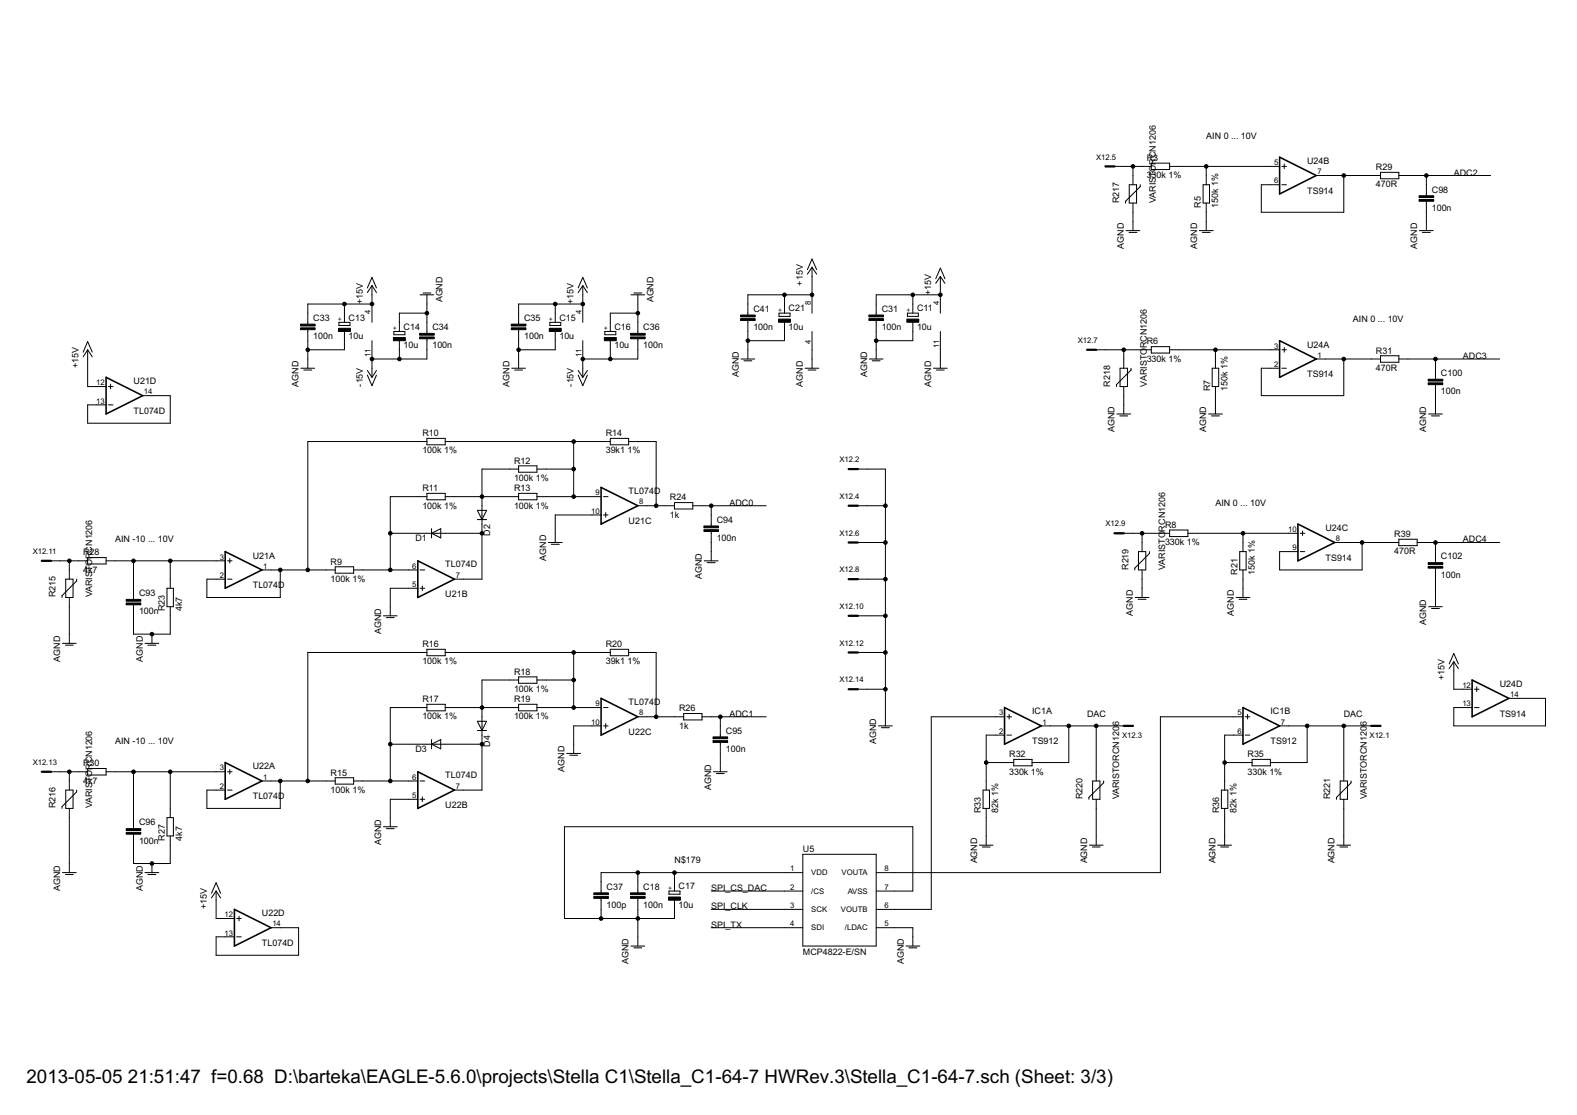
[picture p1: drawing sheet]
<svg xmlns="http://www.w3.org/2000/svg" width="297mm" height="210mm" viewBox="0 0 297 210" stroke-linecap="round" stroke-linejoin="round" font-family="sans-serif">
<g fill="#000" stroke="#000" stroke-width=".19">
<path d="M209.9 31.3h1.8zM211.7 31.3h1.7zM212 37.9v.3zM212.7 34.8h1.4zM212.7 34.8v3.4zM213.4 33v1.8zM213.4 38.2v1.8zM213.4 31.3h1.7zM213.4 31.3v1.7zM214.1 34.8v3.4zM212.7 38.2h1.4zM214.8 34.8v.3z"/>
<path d="M214.8 35.1l-2.8 2.8zM215.1 31.3h1.8zM216.9 31.9h3.4zM216.9 30.7v1.2zM216.9 30.7h3.4zM220.3 30.7v1.2zM220.3 31.3h1.7zM226.6 34.8v3.4zM227.2 33v1.8zM227.2 38.2v1.8zM227.2 40v1.7zM227.2 31.3v1.7z"/>
<path d="M222 31.3h5.2zM227.2 31.3h12.1zM227.8 34.8v3.4zM226.6 34.8h1.2zM226.6 38.2h1.2zM237.6 34.8v5.2zM237.6 40h15.5zM239.3 34.8h1.7zM239.3 31.3h1.7zM237.6 34.8h1.7zM241.4 31.3h.9zM241.4 34.8h.9z"/>
<path d="M241.9 30.9v.8zM247.9 33h1.8zM249.7 33h3.4zM253.1 33h5.2zM253.1 33v7zM258.3 33h1.7zM260 33.7h3.5zM260 32.4v1.3zM260 32.4h3.5zM263.5 32.4v1.3zM263.5 33h1.7zM265.2 33h3.5z"/>
<path d="M268.7 34.8v1.7zM268.7 38.2v1.8zM268.7 36.5v.4zM268.7 37.9v.3zM268.7 40v1.7zM268.7 33v1.8zM268.7 33h12.1zM58 58.9v1.8zM58 57.2v1.7zM64.9 58.9v1.8zM58 57.2h6.9zM64.9 57.2v1.7z"/>
<path d="M70.1 53.8v1.7zM70.1 53.8l-.9 1.3zM70.1 52.2l-.9 2zM70.1 57.2v3.5zM64.9 57.2h5.2zM70.1 55.5v1.7zM70.1 53.8l.8 1.3zM70.1 52.2l.8 2zM75.2 58.9h5.2zM80.4 55.5v1.7zM80.4 57.2v1.7zM79.7 55.2h1.5z"/>
<path d="M79.1 55.5h2.6zM97.7 58.9v1.8zM97.7 57.2v1.7zM104.6 58.9v1.8zM97.7 57.2h6.9zM104.6 57.2v1.7zM109.8 53.8v1.7zM109.8 53.8l-.9 1.3zM109.8 52.2l-.9 2zM109.8 57.2v3.5zM104.6 57.2h5.2zM109.8 55.5v1.7z"/>
<path d="M109.8 53.8l.8 1.3zM109.8 52.2l.8 2zM115 58.9v1.8zM115 58.9h5.1zM120.1 55.5v1.7zM120.1 57.2v1.7zM120.1 58.9v1.8zM119.4 55.2h1.5zM118.9 55.5h2.5zM140.9 57.2v1.7zM140.9 58.9v.4zM140.9 55.5v1.7z"/>
<path d="M146.7 59.6h2.1zM146.7 58.9v.7zM146.7 58.9h2.1zM147.8 57.2v1.7zM140.9 55.5h6.9zM147.8 55.5v1.7zM148.8 58.9v.7zM153 55.5v3.4zM153 50.3v1.7zM153 50.3l-.9 1.3zM153 48.8l-.9 2zM147.8 55.5h5.2z"/>
<path d="M153 52v3.5zM153 50.3l.8 1.3zM153 48.8l.8 2zM165 57.2v1.7zM165 58.9v.4zM165 55.5v1.7zM170.9 59.6h2.1zM170.9 58.9v.7zM170.9 58.9h2.1zM171.9 57.2v1.7zM165 55.5h6.9zM171.9 55.5v1.7z"/>
<path d="M173 58.9v.7zM177.1 52v1.8zM177.1 52l-.8 1.3zM177.1 50.5l-.8 2zM177.1 55.5v3.4zM171.9 55.5h5.2zM177.1 53.8v1.7zM177.1 52l.9 1.3zM177.1 50.5l.9 2zM212.1 43.4h2.6zM212.7 43.8h1.4zM213.4 41.7v1.7z"/>
<path d="M213.4 40v1.7zM225.9 43.4h2.6zM226.5 43.8h1.4zM227.2 41.7v1.7zM267.4 43.4h2.6zM267.9 43.8h1.5zM268.7 41.7v1.7zM16.5 65.8v1.8zM16.5 65.8l-.8 1.4zM16.5 64.3l-.8 2zM16.5 67.6v5.2zM16.5 76.2v3.5z"/>
<path d="M16.5 79.7h15.6zM16.5 65.8l.9 1.4zM16.5 64.3l.9 2zM18.2 76.2h1.8zM18.2 72.8h1.8zM16.5 72.8h1.7zM16.5 76.2h1.7zM20.4 72.8h.9zM20.4 76.2h.9zM20.8 72.3v.9zM26.9 74.5h1.7zM32.1 74.5v5.2z"/>
<path d="M28.6 74.5h3.5zM56.7 69.3h2.6zM57.2 69.7h1.5zM58 62.4v1.7zM58 60.7v.3zM58 62.1v.3zM58 67.6v1.7zM58 64.1v1.7zM58 65.8v1.8zM58 65.8h6.9zM63.8 61.3h2.1zM63.8 60.7v.6z"/>
<path d="M63.8 60.7h2.1zM64.9 62.4v1.7zM64.9 64.1v1.7zM65.9 60.7v.6zM69.2 69.7l.9 1.3zM69.2 70.6l.9 2zM70.1 64.1v3.5zM70.1 69.3v1.7zM70.9 69.7l-.8 1.3zM70.9 70.6l-.8 2zM70.1 67.6h5.1zM70.1 67.6v1.7z"/>
<path d="M74.2 63h2.1zM74.2 62.4v.6zM74.2 62.4h2.1zM75.2 64.1v1.7zM75.2 60.7v1.7zM75.2 58.9v1.8zM75.2 67.6h5.2zM75.2 65.8v1.8zM76.3 62.4v.6zM80.4 60.7v1.7zM80.4 64.1v1.7zM80.4 62.4v.4z"/>
<path d="M80.4 63.8v.3zM80.4 58.9v1.8zM80.4 65.8v1.8zM96.4 69.3h2.6zM96.9 69.7h1.5zM97.7 67.6v1.7zM97.7 62.4v1.7zM97.7 60.7v.3zM97.7 62.1v.3zM97.7 64.1v1.7zM97.7 65.8v1.8zM97.7 65.8h6.9z"/>
<path d="M103.6 61.3h2zM103.6 60.7v.6zM103.6 60.7h2zM104.6 62.4v1.7zM104.6 64.1v1.7zM105.6 60.7v.6zM108.9 69.7l.9 1.3zM108.9 70.6l.9 2zM109.8 64.1v3.5zM109.8 69.3v1.7zM110.6 69.7l-.8 1.3zM110.6 70.6l-.8 2z"/>
<path d="M109.8 67.6h5.2zM109.8 67.6v1.7zM113.9 63h2.1zM113.9 62.4v.6zM113.9 62.4h2.1zM115 64.1v1.7zM115 60.7v1.7zM115 67.6h5.1zM115 65.8v1.8zM116 62.4v.6zM120.1 60.7v1.7zM120.1 64.1v1.7z"/>
<path d="M120.1 62.4v.4zM120.1 63.8v.3zM120.1 65.8v1.8zM139.6 67.6h2.6zM140.1 67.9h1.5zM140.9 60.7v1.7zM140.9 60.3v.4zM140.9 65.8v1.8zM140.9 62.4v1.7zM140.9 64.1v1.7zM147.8 60.7v1.7zM147.8 62.4v1.7z"/>
<path d="M140.9 64.1h6.9zM151.7 69.3h2.5zM152.2 69.7h1.5zM153 62.4v3.4zM153 67.6v1.7zM153 65.8v1.8zM163.7 67.6h2.6zM164.3 67.9h1.5zM165 60.7v1.7zM165 60.3v.4zM165 65.8v1.8zM165 62.4v1.7z"/>
<path d="M165 64.1v1.7zM171.9 60.7v1.7zM171.9 62.4v1.7zM165 64.1h6.9zM175.8 69.3h2.6zM176.4 69.7h1.5zM177.1 67.6v1.7zM177.1 62.4v3.4zM177.1 65.8v1.8zM206.5 65.8h1.7zM210.3 72.4v.4zM210.4 77.9h2.6z"/>
<path d="M210.9 78.3h1.5zM211 69.3h1.4zM211 69.3v3.5zM211.7 67.6v1.7zM211.7 72.8v1.7zM211.7 76.2v1.7zM211.7 74.5v1.7zM208.2 65.8h3.5zM211.7 65.8v1.8zM212.4 69.3v3.5zM211 72.8h1.4zM213 69.3v.4z"/>
<path d="M213 69.7l-2.7 2.7zM215.1 65.8h1.8zM211.7 65.8h3.4zM216.9 66.5h3.4zM216.9 65.3v1.2zM216.9 65.3h3.4zM220.3 65.3v1.2zM220.3 65.8h1.7zM222 65.8h6.9zM227.6 77.9h2.6zM228.2 78.3h1.5zM228.3 69.3v3.5z"/>
<path d="M228.9 67.6v1.7zM228.9 72.8v1.7zM228.9 76.2v1.7zM228.9 74.5v1.7zM228.9 65.8v1.8zM228.9 65.8h10.4zM229.6 69.3v3.5zM228.3 69.3h1.3zM228.3 72.8h1.3zM237.6 69.3v5.2zM237.6 74.5h15.5zM239.3 69.3h1.7z"/>
<path d="M239.3 65.8h1.7zM237.6 69.3h1.7zM241.4 65.8h.9zM241.4 69.3h.9zM241.9 65.4v.9zM247.9 67.6h1.8zM249.7 67.6h3.4zM253.1 67.6h5.2zM253.1 67.6v6.9zM258.3 67.6h1.7zM260 68.2h3.5zM260 67v1.2z"/>
<path d="M260 67h3.5zM263.5 67v1.2zM263.5 67.6h1.7zM265.2 67.6h5.2zM269.1 77.9h2.6zM269.6 78.3h1.5zM270.4 69.3v1.7zM270.4 72.8v1.7zM270.4 71v.4zM270.4 72.4v.4zM270.4 76.2v1.7zM270.4 74.5v1.7z"/>
<path d="M270.4 67.6h12.1zM270.4 67.6v1.7zM58 83.1v24.2zM73.5 93.5v6.9zM78.7 83.1h1.7zM78.7 93.5h1.7zM58 83.1h20.7zM73.5 93.5h5.2zM80.4 83.7h3.5zM80.4 82.5v1.2zM80.4 94.1h3.5zM80.4 92.9v1.2z"/>
<path d="M81.3 100.4l1.7-.9zM80.4 82.5h3.5zM83.9 82.5v1.2zM80.4 92.9h3.5zM83.9 92.9v1.2zM83.9 83.1h1.7zM83.9 93.5h1.7zM89.9 96.1l.9 1.7zM90.8 95.2v1.7zM90.8 96.9v1.8zM91.7 96.1l-.9 1.7zM89.9 97.8h.9z"/>
<path d="M85.6 93.5h5.2zM90.8 93.5v1.7zM90.8 88.3v5.2zM90.8 97.8h.9zM89.9 96.1h1.8zM96 88.3h1.7zM96 93.5h1.7zM90.8 93.5h5.2zM90.8 88.3h5.2zM97.7 88.9h3.4zM97.7 87.7v1.2zM97.7 94.1h3.4z"/>
<path d="M97.7 92.9v1.2zM97.7 87.7h3.4zM101.1 87.7v1.2zM97.7 92.9h3.4zM101.1 92.9v1.2zM101.1 88.3h1.8zM101.1 93.5h1.8zM102.9 93.5h5.2zM102.9 88.3h5.2zM104.6 96.9v3.5zM104.6 96.9h6.9zM108.1 88.3v5.2z"/>
<path d="M108.1 83.1v5.2zM85.6 83.1h22.5zM108.1 93.5h3.4zM111.5 93.5h1.7zM111.5 96.9h1.7zM113.2 83.1h1.8zM108.1 83.1h5.1zM113.7 96.9h.8zM113.7 93.5h.8zM114.1 96.5v.9zM115 83.7h3.4zM115 82.5v1.2z"/>
<path d="M115 82.5h3.4zM118.4 82.5v1.2zM118.4 83.1h1.7zM120.1 83.1h3.5zM120.1 95.2h1.8zM121.9 95.2h1.7zM123.6 95.2h1.7zM123.6 83.1v12.1zM125.3 95.2h1.7zM127 95.8h3.5zM127 94.6v1.2zM127 94.6h3.5z"/>
<path d="M130.5 94.6v1.2zM130.5 95.2h1.7zM132.2 95.2h1.8zM134 96.9v1.8zM134 98.7v.3zM134 95.2v1.7zM134 95.2h10.3zM161.6 88.3h1.7zM161.6 95.2h1.7zM163.3 88.3h3.5zM163.3 95.2h3.5zM166.8 88.3v6.9z"/>
<path d="M166.8 95.2v6.9zM220.3 99.8h3.5zM245.3 100v.8zM9.6 105.6h1.7zM11.3 105.6h1.8zM11.7 112.1v.4zM12.4 109h1.4zM12.4 109v3.5zM13.1 107.3v1.7zM13.1 112.5v1.7zM13.1 119.4v1.7zM13.1 114.2v5.2z"/>
<path d="M13.1 105.6h1.7zM13.1 105.6v1.7zM13.8 109v3.5zM12.4 112.5h1.4zM14.4 109v.4zM14.4 109.4l-2.7 2.7zM14.8 105.6h1.7zM16.5 106.2h3.5zM16.5 105v1.2zM16.5 105h3.5zM20 105v1.2zM20 105.6h1.7z"/>
<path d="M21.7 105.6h3.4zM25.1 110.7v1.8zM25.1 114.2v1.7zM25.1 112.5v.3zM25.1 113.9v.3zM25.1 115.9v3.5zM25.1 105.6h7zM25.1 105.6v5.1zM28.6 119.4v1.7zM28.6 119.4h3.5zM25.1 119.4h3.5zM31.5 110.7v3.5z"/>
<path d="M32.1 109v1.7zM32.1 114.2v1.7zM32.1 115.9v3.5zM32.1 105.6h8.6zM32.1 105.6v3.4zM32.7 110.7v3.5zM31.5 110.7h1.2zM31.5 114.2h1.2zM39 109v3.5zM39 112.5h13.8zM40.7 109h1.7zM40.7 105.6h1.7z"/>
<path d="M39 109h1.7zM42.9 105.6h.8zM42.9 109h.8zM43.3 105.1v.9zM49.3 107.3h1.8zM52.8 107.3v5.2zM51.1 107.3h1.7zM52.8 107.3h5.2zM58 107.3h3.4zM61.4 107.3h1.7zM63.1 107.9h3.5zM63.1 106.7v1.2z"/>
<path d="M63.1 106.7h3.5zM66.6 106.7v1.2zM66.6 107.3h1.7zM72.2 115.9h2.6zM72.8 116.3h1.5zM73.5 114.2v1.7zM73.5 110.7v3.5zM73.5 110.7h3.5zM73.5 100.4v6.9zM68.3 107.3h5.2zM73.5 107.3h3.5zM77 107.3h1.7z"/>
<path d="M77 110.7h1.7zM79.1 110.7h.9zM79.1 107.3h.9zM79.5 110.3v.9zM80.4 100.4h1.7zM73.5 100.4h6.9zM81.3 100.4l1.7 .9zM81.3 100.4v.9zM81.3 99.5v.9zM83 99.5v1.8zM82.1 100.4h1.8zM83.9 100.4h6.9z"/>
<path d="M85.6 109h1.7zM87.3 109h3.5zM90.8 98.7v1.7zM90.8 100.4v8.6zM103.3 102.1h2.6zM103.8 102.5h1.5zM104.6 100.4v1.7zM132.7 105.6h2.6zM133.2 105.9h1.5zM134 100.4v1.7zM134 100.1v.3zM134 103.8v1.8z"/>
<path d="M134 102.1v1.7zM161.6 102.1h1.7zM161.6 109h1.7zM161.6 115.9h1.7zM163.3 102.1h3.5zM163.3 109h3.5zM163.3 115.9h3.5zM166.8 102.1v6.9zM166.8 109v6.9zM166.8 115.9v6.9zM211.7 100.4h1.7zM213.4 100.4h1.7z"/>
<path d="M213.7 107v.3zM213.8 112.5h2.6zM214.4 112.8h1.5zM214.4 103.8h1.4zM214.4 103.8v3.5zM215.1 102.1v1.7zM215.1 107.3v1.7zM215.1 110.7v1.8zM215.1 109v1.7zM215.1 100.4h3.5zM215.1 100.4v1.7zM215.8 103.8v3.5z"/>
<path d="M214.4 107.3h1.4zM216.5 103.8v.4zM216.5 104.2l-2.8 2.8zM218.6 100.4h1.7zM220.3 101h3.5zM220.3 99.8v1.2zM223.8 99.8v1.2zM223.8 100.4h1.7zM225.5 100.4h8.6zM232.8 112.5h2.6zM233.4 112.8h1.5zM233.5 103.8v3.5z"/>
<path d="M234.1 102.1v1.7zM234.1 107.3v1.7zM234.1 110.7v1.8zM234.1 109v1.7zM234.1 100.4v1.7zM234.1 100.4h8.7zM234.7 103.8v3.5zM233.5 103.8h1.2zM233.5 107.3h1.2zM241 103.8v3.5zM241 107.3h15.6zM242.8 103.8h1.7z"/>
<path d="M242.8 100.4h1.7zM241 103.8h1.8zM244.9 100.4h.9zM244.9 103.8h.9zM251.4 102.1h1.7zM253.1 102.1h3.5zM256.6 102.1h5.1zM256.6 102.1v5.2zM261.7 102.1h1.8zM263.5 102.7h3.4zM263.5 101.5v1.2zM263.5 101.5h3.4z"/>
<path d="M266.9 101.5v1.2zM266.9 102.1h1.8zM268.7 102.1h1.7zM269.1 114.2h2.6zM269.6 114.6h1.5zM270.4 103.8v1.8zM270.4 107.3v1.7zM270.4 105.6v.3zM270.4 107v.3zM270.4 112.5v1.7zM270.4 109v3.5zM270.4 102.1h12.1z"/>
<path d="M270.4 102.1v1.7zM11.8 121.1h2.6zM12.3 121.5h1.5zM27.3 121.1h2.6zM27.9 121.5h1.5zM58 122.8v24.2zM73.5 133.2v6.9zM78.7 122.8h1.7zM78.7 133.2h1.7zM58 122.8h20.7zM73.5 133.2h5.2zM80.4 123.4h3.5z"/>
<path d="M80.4 122.2v1.2zM80.4 133.8h3.5zM80.4 132.6v1.2zM81.3 140.1l1.7-.9zM80.4 122.2h3.5zM83.9 122.2v1.2zM80.4 132.6h3.5zM83.9 132.6v1.2zM83.9 122.8h1.7zM83.9 133.2h1.7zM89.9 135.8l.9 1.7zM90.8 134.9v1.8z"/>
<path d="M90.8 136.7v1.7zM91.7 135.8l-.9 1.7zM89.9 137.5h.9zM90.8 128v5.2zM90.8 133.2v1.7zM85.6 133.2h5.2zM90.8 138.4v1.7zM90.8 137.5h.9zM89.9 135.8h1.8zM96 128h1.7zM96 133.2h1.7zM90.8 128h5.2z"/>
<path d="M90.8 133.2h5.2zM97.7 128.6h3.4zM97.7 127.4v1.2zM97.7 133.8h3.4zM97.7 132.6v1.2zM97.7 127.4h3.4zM101.1 127.4v1.2zM97.7 132.6h3.4zM101.1 132.6v1.2zM101.1 128h1.8zM101.1 133.2h1.8zM102.9 128h5.2z"/>
<path d="M102.9 133.2h5.2zM108.1 136.7v3.4zM108.1 136.7h3.4zM108.1 122.8v5.2zM108.1 128v5.2zM85.6 122.8h22.5zM108.1 133.2h3.4zM111.5 133.2h1.7zM111.5 136.7h1.7zM113.2 122.8h1.8zM108.1 122.8h5.1zM113.7 136.7h.8z"/>
<path d="M113.7 133.2h.8zM114.1 136.2v.9zM115 123.4h3.4zM115 122.2v1.2zM115 122.2h3.4zM118.4 122.2v1.2zM118.4 122.8h1.7zM120.1 122.8h3.5zM120.1 134.9h1.8zM121.9 134.9h1.7zM123.6 134.9h3.4zM123.6 122.8v12.1z"/>
<path d="M127 134.9h1.8zM128.8 135.5h3.4zM128.8 134.3v1.2zM128.8 134.3h3.4zM132.2 134.3v1.2zM132.2 134.9h1.8zM134 134.9h1.7zM135.7 136.7v1.7zM135.7 138.4v.3zM135.7 134.9v1.8zM135.7 134.9h8.6zM161.6 122.8h1.7z"/>
<path d="M161.6 129.8h1.7zM163.3 122.8h3.5zM163.3 129.8h3.5zM165.5 136.7h2.6zM166 137h1.5zM166.8 134.9v1.8zM166.8 122.8v7zM166.8 129.8v5.1zM175.4 134.9v36.3zM185.8 138.4v5.2zM187.5 138.4h1.7zM187.5 134.9h1.7z"/>
<path d="M185.8 138.4h1.7zM175.4 134.9h12.1zM189.7 134.9h.8zM189.7 138.4h.8zM190.1 134.5v.9zM196.1 136.7h1.7zM197.8 136.7h3.5zM201.3 136.7h5.2zM206.5 136.7h3.4zM209.9 136.7h1.8zM230.7 138.4v5.2zM232.4 138.4h1.7z"/>
<path d="M232.4 134.9h1.7zM230.7 138.4h1.7zM218.6 134.9h13.8zM234.5 134.9h.9zM234.5 138.4h.9zM235 134.5v.9zM241 136.7h1.8zM242.8 136.7h3.4zM246.2 136.7h6.9zM253.1 136.7h3.5zM256.6 136.7h1.7zM273.8 124.6v1.7z"/>
<path d="M273.8 124.6l-.8 1.3zM273.8 123l-.8 2zM273.8 126.3v3.5zM273.8 129.8h1.8zM273.8 133.2v3.5zM273.8 136.7h17.3zM273.8 124.6l.9 1.3zM273.8 123l.9 2zM275.6 133.2h1.7zM275.6 129.8h1.7zM273.8 133.2h1.8zM277.7 129.8h.9z"/>
<path d="M277.7 133.2h.9zM278.2 129.3v.9zM284.2 131.5h1.7zM291.1 131.5v5.2zM285.9 131.5h5.2zM9.6 145.3h1.7zM11.3 145.3h1.8zM11.7 151.8v.4zM12.4 148.7h1.4zM12.4 148.7v3.5zM13.1 147v1.7zM13.1 152.2v1.7z"/>
<path d="M13.1 153.9v8.7zM13.1 145.3h1.7zM13.1 145.3v1.7zM13.8 148.7v3.5zM12.4 152.2h1.4zM14.4 148.7v.4zM14.4 149.1l-2.7 2.7zM14.8 145.3h1.7zM16.5 145.9h3.5zM16.5 144.7v1.2zM16.5 144.7h3.5zM20 144.7v1.2z"/>
<path d="M20 145.3h1.7zM21.7 145.3h3.4zM25.1 153.9v1.7zM25.1 157.4v1.7zM25.1 155.6v.4zM25.1 157v.4zM25.1 145.3h7zM25.1 145.3v8.6zM31.5 153.9v3.5zM32.1 152.2v1.7zM32.1 157.4v1.7zM32.1 145.3h8.6z"/>
<path d="M32.1 145.3v6.9zM32.7 153.9v3.5zM31.5 153.9h1.2zM31.5 157.4h1.2zM39 148.7v3.5zM39 152.2h13.8zM40.7 148.7h1.7zM40.7 145.3h1.7zM39 148.7h1.7zM42.9 145.3h.8zM42.9 148.7h.8zM43.3 144.9v.8z"/>
<path d="M49.3 147h1.8zM52.8 147v5.2zM51.1 147h1.7zM52.8 147h5.2zM58 147h3.4zM61.4 147h1.7zM63.1 147.6h3.5zM63.1 146.4v1.2zM63.1 146.4h3.5zM66.6 146.4v1.2zM66.6 147h1.7zM68.3 147h5.2z"/>
<path d="M72.2 155.6h2.6zM72.8 156h1.5zM73.5 153.9v1.7zM73.5 150.5v3.4zM73.5 150.5h3.5zM73.5 140.1v6.9zM73.5 147h3.5zM77 147h1.7zM77 150.5h1.7zM79.1 150.5h.9zM79.1 147h.9zM79.5 150v.9z"/>
<path d="M80.4 140.1h1.7zM73.5 140.1h6.9zM81.3 140.1l1.7 .9zM81.3 140.1v.9zM81.3 139.2v.9zM83 139.2v1.8zM82.1 140.1h1.8zM83.9 140.1h6.9zM85.6 148.7h1.7zM87.3 148.7h3.5zM90.8 140.1v8.6zM106.3 155.6h65.6z"/>
<path d="M106.7 141.8h2.6zM107.3 142.2h1.5zM108.1 140.1v1.7zM134.4 145.3h2.6zM134.9 145.6h1.5zM135.7 140.1v1.7zM135.7 139.8v.3zM135.7 143.6v1.7zM135.7 141.8v1.8zM171.9 155.6v12.1zM184.5 159.1h2.5zM185 159.4h1.5z"/>
<path d="M185.2 148.7v3.5zM185.8 147v1.7zM185.8 152.2v1.7zM185.8 157.4v1.7zM185.8 153.9v3.5zM185.8 143.6v3.4zM185.8 143.6h3.4zM186.4 148.7v3.5zM185.2 148.7h1.2zM185.2 152.2h1.2zM189.2 143.6h1.7zM190.9 144.2h3.5z"/>
<path d="M190.9 143v1.2zM190.9 143h3.5zM194.4 143v1.2zM194.4 143.6h1.7zM196.1 143.6h5.2zM201.3 136.7v6.9zM205.1 150.1v.4zM205.2 159.1h2.6zM205.7 159.4h1.5zM205.8 147h1.4zM205.8 147v3.5zM206.5 145.3v1.7z"/>
<path d="M206.5 150.5v1.7zM206.5 157.4v1.7zM206.5 152.2v5.2zM206.5 136.7v8.6zM207.2 147v3.5zM205.8 150.5h1.4zM207.9 147v.4zM205.1 150.1l2.8-2.7zM229.4 159.1h2.6zM229.9 159.4h1.5zM230.1 148.7v3.5zM230.7 147v1.7z"/>
<path d="M230.7 152.2v1.7zM230.7 157.4v1.7zM230.7 153.9v3.5zM230.7 143.6v3.4zM230.7 143.6h3.4zM231.3 148.7v3.5zM230.1 148.7h1.2zM230.1 152.2h1.2zM234.1 143.6h1.7zM235.8 144.2h3.5zM235.8 143v1.2zM235.8 143h3.5z"/>
<path d="M239.3 143v1.2zM239.3 143.6h1.7zM241 143.6h5.2zM246.2 136.7v6.9zM251.7 150.1v.4zM251.8 159.1h2.6zM252.4 159.4h1.5zM252.4 147h1.4zM252.4 147v3.5zM253.1 145.3v1.7zM253.1 150.5v1.7zM253.1 157.4v1.7z"/>
<path d="M253.1 152.2v5.2zM253.1 136.7v8.6zM253.8 147v3.5zM252.4 150.5h1.4zM254.5 147v.4zM254.5 147.4l-2.8 2.7zM11.8 164.3h2.6zM12.3 164.6h1.5zM13.1 162.6v1.7zM25.1 159.1v3.5zM27.3 164.3h2.6zM27.9 164.6h1.5z"/>
<path d="M28.6 162.6v1.7zM28.6 162.6h3.5zM25.1 162.6h3.5zM32.1 159.1v3.5zM40.7 167.7v1.8zM40.7 167.7l-.9 1.3zM40.7 166.2l-.9 2zM40.7 169.5v3.4zM40.7 176.4v3.4zM40.7 179.8h15.5zM40.7 167.7l.9 1.3zM40.7 166.2l.9 2z"/>
<path d="M42.4 176.4h1.8zM42.4 172.9h1.8zM40.7 172.9h1.7zM40.7 176.4h1.7zM44.6 172.9h.8zM44.6 176.4h.8zM45 172.5v.9zM51.1 174.6h1.7zM56.2 174.6v5.2zM52.8 174.6h3.4zM106.3 155.6v17.3zM113.2 166v1.7z"/>
<path d="M113.2 169.5v1.7zM113.2 167.7v.4zM113.2 169.1v.4zM106.3 172.9h6.9zM113.2 171.2v1.7zM113.2 164.3v1.7zM118.9 178.1h2.5zM119.4 178.4h1.5zM120.1 166v1.7zM120.1 169.5v1.7zM120.1 167.7v.4zM120.1 169.1v.4z"/>
<path d="M120.1 176.4v1.7zM120.1 171.2v1.7zM113.2 172.9h6.9zM120.1 172.9v3.5zM120.1 164.3v1.7zM113.2 164.3h6.9zM126 168.3h2.1zM126 167.7v.6zM126 167.7h2.1zM127 169.5v1.7zM127 166v1.7zM127 171.2v1.7z"/>
<path d="M120.1 172.9h6.9zM120.1 164.3h6.9zM127 164.3v1.7zM127 164.3h20.8zM128.1 167.7v.6zM147.8 167.7h3.4zM147.8 164.3h3.4zM147.8 171.2h3.4zM147.8 174.6h3.4zM134 167.7h13.8zM134 174.6h13.8zM134 171.2h13.8z"/>
<path d="M151.2 160.8v17.3zM151.2 178.1h13.8zM165 160.8v17.3zM151.2 160.8h13.8zM165 164.3h3.5zM165 167.7h3.5zM165 171.2h3.5zM165 174.6h3.5zM168.5 174.6h3.4zM168.5 164.3h50.1zM170.6 178.1h2.6zM171.2 178.4h1.5z"/>
<path d="M171.9 176.4v1.7zM171.9 174.6v1.8zM168.5 167.7h3.4zM168.5 171.2h6.9zM218.6 134.9v29.4z"/>
<circle cx="213.4" cy="31.3" r=".34"/>
<circle cx="227.2" cy="31.3" r=".34"/>
<circle cx="253.1" cy="33" r=".34"/>
<circle cx="268.7" cy="33" r=".34"/>
<circle cx="64.9" cy="57.2" r=".34"/>
<circle cx="70.1" cy="57.2" r=".34"/>
<circle cx="80.4" cy="58.9" r=".34"/>
<circle cx="104.6" cy="57.2" r=".34"/>
<circle cx="109.8" cy="57.2" r=".34"/>
<circle cx="120.1" cy="58.9" r=".34"/>
<circle cx="147.8" cy="55.5" r=".34"/>
<circle cx="153" cy="55.5" r=".34"/>
<circle cx="171.9" cy="55.5" r=".34"/>
<circle cx="177.1" cy="55.5" r=".34"/>
<circle cx="58" cy="65.8" r=".34"/>
<circle cx="70.1" cy="67.6" r=".34"/>
<circle cx="75.2" cy="67.6" r=".34"/>
<circle cx="97.7" cy="65.8" r=".34"/>
<circle cx="109.8" cy="67.6" r=".34"/>
<circle cx="115" cy="67.6" r=".34"/>
<circle cx="140.9" cy="64.1" r=".34"/>
<circle cx="165" cy="64.1" r=".34"/>
<circle cx="211.7" cy="65.8" r=".34"/>
<circle cx="228.9" cy="65.8" r=".34"/>
<circle cx="253.1" cy="67.6" r=".34"/>
<circle cx="270.4" cy="67.6" r=".34"/>
<circle cx="90.8" cy="93.5" r=".34"/>
<circle cx="108.1" cy="83.1" r=".34"/>
<circle cx="108.1" cy="93.5" r=".34"/>
<circle cx="108.1" cy="88.3" r=".34"/>
<circle cx="123.6" cy="95.2" r=".34"/>
<circle cx="134" cy="95.2" r=".34"/>
<circle cx="166.8" cy="95.2" r=".34"/>
<circle cx="13.1" cy="105.6" r=".34"/>
<circle cx="25.1" cy="105.6" r=".34"/>
<circle cx="28.6" cy="119.4" r=".34"/>
<circle cx="32.1" cy="105.6" r=".34"/>
<circle cx="52.8" cy="107.3" r=".34"/>
<circle cx="58" cy="107.3" r=".34"/>
<circle cx="73.5" cy="107.3" r=".34"/>
<circle cx="73.5" cy="100.4" r=".34"/>
<circle cx="90.8" cy="100.4" r=".34"/>
<circle cx="166.8" cy="109" r=".34"/>
<circle cx="166.8" cy="115.9" r=".34"/>
<circle cx="166.8" cy="102.1" r=".34"/>
<circle cx="215.1" cy="100.4" r=".34"/>
<circle cx="234.1" cy="100.4" r=".34"/>
<circle cx="256.6" cy="102.1" r=".34"/>
<circle cx="270.4" cy="102.1" r=".34"/>
<circle cx="90.8" cy="133.2" r=".34"/>
<circle cx="108.1" cy="128" r=".34"/>
<circle cx="108.1" cy="122.8" r=".34"/>
<circle cx="108.1" cy="133.2" r=".34"/>
<circle cx="123.6" cy="134.9" r=".34"/>
<circle cx="135.7" cy="134.9" r=".34"/>
<circle cx="166.8" cy="122.8" r=".34"/>
<circle cx="166.8" cy="129.8" r=".34"/>
<circle cx="201.3" cy="136.7" r=".34"/>
<circle cx="206.5" cy="136.7" r=".34"/>
<circle cx="246.2" cy="136.7" r=".34"/>
<circle cx="253.1" cy="136.7" r=".34"/>
<circle cx="13.1" cy="145.3" r=".34"/>
<circle cx="25.1" cy="145.3" r=".34"/>
<circle cx="32.1" cy="145.3" r=".34"/>
<circle cx="52.8" cy="147" r=".34"/>
<circle cx="58" cy="147" r=".34"/>
<circle cx="73.5" cy="147" r=".34"/>
<circle cx="73.5" cy="140.1" r=".34"/>
<circle cx="90.8" cy="140.1" r=".34"/>
<circle cx="185.8" cy="143.6" r=".34"/>
<circle cx="230.7" cy="143.6" r=".34"/>
<circle cx="28.6" cy="162.6" r=".34"/>
<circle cx="113.2" cy="172.9" r=".34"/>
<circle cx="120.1" cy="164.3" r=".34"/>
<circle cx="120.1" cy="172.9" r=".34"/>
<circle cx="127" cy="164.3" r=".34"/>
</g>
<g fill="#000" stroke="#000" stroke-width=".19">
<path d="M267.3 37.5h2.7v.4h-2.7zM267.3 36.9h2.7v.3h-2.7zM139.5 60h2.7v.3h-2.7zM139.5 59.3h2.7v.3h-2.7zM163.7 60h2.7v.3h-2.7zM163.7 59.3h2.7v.3h-2.7zM56.6 61.7h2.8v.4h-2.8zM56.6 61h2.8v.4h-2.8zM63.8 61.8h2.2v.6h-2.2zM74.1 63.5h2.2v.6h-2.2zM79 63.4h2.8v.4h-2.8zM79 62.8h2.8v.3h-2.8z"/>
<path d="M96.3 61.7h2.8v.4h-2.8zM96.3 61h2.8v.4h-2.8zM103.5 61.8h2.2v.6h-2.2zM113.8 63.5h2.3v.6h-2.3zM118.8 63.4h2.7v.4h-2.7zM118.8 62.8h2.7v.3h-2.7zM146.6 60.1h2.3v.6h-2.3zM170.8 60.1h2.3v.6h-2.3zM269 72.1h2.8v.3h-2.8zM269 71.4h2.8v.3h-2.8zM132.6 99.7h2.7v.4h-2.7zM132.6 99h2.7v.4h-2.7z"/>
<path d="M23.8 113.5h2.7v.4h-2.7zM23.8 112.8h2.7v.4h-2.7zM269 106.6h2.8v.4h-2.8zM269 105.9h2.8v.4h-2.8zM134.3 139.4h2.8v.4h-2.8zM134.3 138.7h2.8v.4h-2.8zM23.8 156.7h2.7v.3h-2.7zM23.8 156h2.7v.3h-2.7zM111.8 168.8h2.8v.3h-2.8zM111.8 168.1h2.8v.3h-2.8zM118.8 168.8h2.7v.3h-2.7zM118.8 168.1h2.7v.3h-2.7z"/>
<path d="M125.9 168.9h2.3v.6h-2.3z"/>
</g>
<g fill="#000" stroke="#000" stroke-width=".3">
<path d="M241 29.6v6.9zM241 36.5l6.9-3.5zM241 29.6l6.9 3.4zM20 71v6.9zM20 77.9l6.9-3.4zM20 71l6.9 3.5zM241 64.1v6.9zM241 71l6.9-3.4zM241 64.1l6.9 3.5zM113.2 91.8v6.9zM113.2 91.8l6.9 3.4zM113.2 98.7l6.9-3.5z"/>
<path d="M244.5 98.7v6.9zM42.4 103.8v6.9zM42.4 110.7l6.9-3.4zM42.4 103.8l6.9 3.5zM78.7 105.6v6.9zM78.7 105.6l6.9 3.4zM78.7 112.5l6.9-3.5zM244.5 105.6l6.9-3.5zM244.5 98.7l6.9 3.4zM113.2 131.5v6.9zM113.2 131.5l6.9 3.4zM113.2 138.4l6.9-3.5z"/>
<path d="M189.2 133.2v6.9zM189.2 133.2l6.9 3.5zM234.1 133.2v6.9zM234.1 133.2l6.9 3.5zM277.3 128v6.9zM277.3 134.9l6.9-3.4zM277.3 128l6.9 3.5zM42.4 143.6v6.9zM42.4 150.5l6.9-3.5zM42.4 143.6l6.9 3.4zM78.7 145.3v6.9zM78.7 145.3l6.9 3.4z"/>
<path d="M78.7 152.2l6.9-3.5zM189.2 140.1l6.9-3.4zM234.1 140.1l6.9-3.4zM44.2 171.2v6.9zM44.2 178.1l6.9-3.5zM44.2 171.2l6.9 3.4z"/>
</g>
<g fill="#000" stroke="#000" stroke-width=".42">
<path d="M208.2 31.3h1.7zM204.8 65.8h1.7zM159.9 88.3h1.7zM159.9 95.2h1.7zM7.9 105.6h1.7zM159.9 102.1h1.7zM159.9 109h1.7zM159.9 115.9h1.7zM209.9 100.4h1.8zM159.9 122.8h1.7zM159.9 129.8h1.7zM211.7 136.7h1.7z"/>
<path d="M258.3 136.7h1.7zM7.9 145.3h1.7z"/>
</g>
<g font-size="4">
<text x="5" y="203.9">2013-05-05</text>
<text x="24.1" y="203.9">21:51:47 f=0.68 D:\barteka\EAGLE-5.6.0\projects\Stella C1\Stella_C1-64-7 HWRev.3\Stella_C1-64-7.sch (Sheet: 3/3)</text>
</g>
<g font-size="1.9">
<text x="227.2" y="26.1">AIN 0 ... 10V</text>
<text x="216" y="33.6">330k 1%</text>
<text x="216" y="30.3">R3</text>
<text x="246.2" y="30.9">U24B</text>
<text x="259.2" y="35.3">470R</text>
<text x="259.2" y="32">R29</text>
<text x="273.8" y="33.1">ADC2</text>
<text x="210.8" y="38.2" transform="rotate(-90 210.8 38.2)">R217</text>
<text x="217.7" y="38.2" transform="rotate(-90 217.7 38.2)">VARISTORCN1206</text>
<text x="226.2" y="39.1" transform="rotate(-90 226.2 39.1)">R5</text>
<text x="229.5" y="39.1" transform="rotate(-90 229.5 39.1)">150k 1%</text>
<text x="246.2" y="36.5">TS914</text>
<text x="269.7" y="39.7">100n</text>
<text x="269.7" y="36.2">C98</text>
<text x="211.7" y="46.9" transform="rotate(-90 211.7 46.9)">AGND</text>
<text x="225.5" y="46.9" transform="rotate(-90 225.5 46.9)">AGND</text>
<text x="266.9" y="46.9" transform="rotate(-90 266.9 46.9)">AGND</text>
<text x="151.2" y="53.8" transform="rotate(-90 151.2 53.8)">+15V</text>
<text x="68.3" y="57.2" transform="rotate(-90 68.3 57.2)">+15V</text>
<text x="83.4" y="56.9" transform="rotate(-90 83.4 56.9)">AGND</text>
<text x="108" y="57.2" transform="rotate(-90 108 57.2)">+15V</text>
<text x="123.1" y="56.9" transform="rotate(-90 123.1 56.9)">AGND</text>
<text x="141.9" y="58.7">C41</text>
<text x="148.5" y="58.6">C21</text>
<text x="166.1" y="58.7">C31</text>
<text x="172.7" y="58.6">C11</text>
<text x="175.4" y="55.5" transform="rotate(-90 175.4 55.5)">+15V</text>
<text x="59" y="63.9">100n</text>
<text x="59" y="60.4">C33</text>
<text x="65.7" y="63.8">10u</text>
<text x="65.7" y="60.4">C13</text>
<text x="76" y="65.5">10u</text>
<text x="76" y="62.1">C14</text>
<text x="81.5" y="65.6">100n</text>
<text x="81.5" y="62.1">C34</text>
<text x="98.7" y="63.9">100n</text>
<text x="98.7" y="60.4">C35</text>
<text x="105.4" y="63.8">10u</text>
<text x="105.4" y="60.4">C15</text>
<text x="115.7" y="65.5">10u</text>
<text x="115.7" y="62.1">C16</text>
<text x="121.2" y="65.6">100n</text>
<text x="121.2" y="62.1">C36</text>
<text x="141.9" y="62.1">100n</text>
<text x="148.5" y="62.1">10u</text>
<text x="166.1" y="62.1">100n</text>
<text x="172.7" y="62.1">10u</text>
<text x="216" y="64.8">R6</text>
<text x="246.2" y="65.4">U24A</text>
<text x="254.8" y="60.7">AIN 0 ... 10V</text>
<text x="14.8" y="69.3" transform="rotate(-90 14.8 69.3)">+15V</text>
<text x="139.1" y="71" transform="rotate(-90 139.1 71)">AGND</text>
<text x="163.3" y="71" transform="rotate(-90 163.3 71)">AGND</text>
<text x="216" y="68.1">330k 1%</text>
<text x="246.2" y="71">TS914</text>
<text x="259.2" y="69.8">470R</text>
<text x="259.2" y="66.6">R31</text>
<text x="271.4" y="70.8">C100</text>
<text x="275.6" y="67.6">ADC3</text>
<text x="25.2" y="77.9">TL074D</text>
<text x="25.2" y="72.3">U21D</text>
<text x="56.2" y="72.8" transform="rotate(-90 56.2 72.8)">AGND</text>
<text x="68.3" y="72.8" transform="rotate(-90 68.3 72.8)">-15V</text>
<text x="96" y="72.8" transform="rotate(-90 96 72.8)">AGND</text>
<text x="108" y="72.8" transform="rotate(-90 108 72.8)">-15V</text>
<text x="151.2" y="72.8" transform="rotate(-90 151.2 72.8)">AGND</text>
<text x="175.4" y="72.8" transform="rotate(-90 175.4 72.8)">AGND</text>
<text x="209.1" y="72.8" transform="rotate(-90 209.1 72.8)">R218</text>
<text x="216" y="72.8" transform="rotate(-90 216 72.8)">VARISTORCN1206</text>
<text x="227.9" y="73.6" transform="rotate(-90 227.9 73.6)">R7</text>
<text x="231.2" y="73.6" transform="rotate(-90 231.2 73.6)">150k 1%</text>
<text x="271.4" y="74.2">100n</text>
<text x="79.6" y="82.1">R10</text>
<text x="114.1" y="82.1">R14</text>
<text x="209.9" y="81.4" transform="rotate(-90 209.9 81.4)">AGND</text>
<text x="227.2" y="81.4" transform="rotate(-90 227.2 81.4)">AGND</text>
<text x="268.7" y="81.4" transform="rotate(-90 268.7 81.4)">AGND</text>
<text x="79.6" y="85.4">100k 1%</text>
<text x="96.8" y="87.3">R12</text>
<text x="114.1" y="85.4">39k1</text>
<text x="118.2" y="85.4">1%</text>
<text x="79.6" y="95.7">100k 1%</text>
<text x="79.6" y="92.5">R11</text>
<text x="96.8" y="90.6">100k 1%</text>
<text x="96.8" y="95.7">100k 1%</text>
<text x="96.8" y="92.5">R13</text>
<text x="118.4" y="93">TL074D</text>
<text x="126.2" y="94.2">R24</text>
<text x="137.4" y="95.2">ADC0</text>
<text x="228.9" y="95.2">AIN 0 ... 10V</text>
<text x="78.3" y="101.9">D1</text>
<text x="92.3" y="100.8" transform="rotate(-90 92.3 100.8)">D2</text>
<text x="118.4" y="98.6">U21C</text>
<text x="126.2" y="97.5">1k</text>
<text x="135" y="101.9">100n</text>
<text x="135" y="98.4">C94</text>
<text x="219.4" y="99.4">R8</text>
<text x="249.7" y="100">U24C</text>
<text x="262.6" y="101.1">R39</text>
<text x="15.7" y="107.8">4k7</text>
<text x="15.7" y="104.6">R28</text>
<text x="21.7" y="102.1">AIN -10 ... 10V</text>
<text x="47.6" y="105.1">U21A</text>
<text x="62.3" y="106.3">R9</text>
<text x="83.9" y="106.8">TL074D</text>
<text x="102.9" y="105.6" transform="rotate(-90 102.9 105.6)">AGND</text>
<text x="212.5" y="107.3" transform="rotate(-90 212.5 107.3)">R219</text>
<text x="219.4" y="107.3" transform="rotate(-90 219.4 107.3)">VARISTORCN1206</text>
<text x="219.4" y="102.6">330k 1%</text>
<text x="249.7" y="105.6">TS914</text>
<text x="262.6" y="104.4">470R</text>
<text x="271.4" y="105.3">C102</text>
<text x="275.6" y="102.1">ADC4</text>
<text x="10.5" y="112.5" transform="rotate(-90 10.5 112.5)">R215</text>
<text x="17.4" y="112.5" transform="rotate(-90 17.4 112.5)">VARISTORCN1206</text>
<text x="26.2" y="112.2">C93</text>
<text x="47.6" y="110.8">TL074D</text>
<text x="62.3" y="109.5">100k 1%</text>
<text x="83.9" y="112.4">U21B</text>
<text x="132.2" y="109" transform="rotate(-90 132.2 109)">AGND</text>
<text x="233.1" y="108.2" transform="rotate(-90 233.1 108.2)">R21</text>
<text x="236.4" y="108.2" transform="rotate(-90 236.4 108.2)">150k 1%</text>
<text x="271.4" y="108.8">100n</text>
<text x="26.2" y="115.7">100n</text>
<text x="31" y="115.1" transform="rotate(-90 31 115.1)">R23</text>
<text x="34.3" y="115.1" transform="rotate(-90 34.3 115.1)">4k7</text>
<text x="71.8" y="119.4" transform="rotate(-90 71.8 119.4)">AGND</text>
<text x="213.4" y="115.9" transform="rotate(-90 213.4 115.9)">AGND</text>
<text x="232.4" y="115.9" transform="rotate(-90 232.4 115.9)">AGND</text>
<text x="268.7" y="117.7" transform="rotate(-90 268.7 117.7)">AGND</text>
<text x="11.3" y="124.6" transform="rotate(-90 11.3 124.6)">AGND</text>
<text x="26.9" y="124.6" transform="rotate(-90 26.9 124.6)">AGND</text>
<text x="79.6" y="125.1">100k 1%</text>
<text x="79.6" y="121.8">R16</text>
<text x="114.1" y="125.1">39k1</text>
<text x="114.1" y="121.8">R20</text>
<text x="118.2" y="125.1">1%</text>
<text x="96.8" y="130.3">100k 1%</text>
<text x="96.8" y="127">R18</text>
<text x="272.1" y="128" transform="rotate(-90 272.1 128)">+15V</text>
<text x="282.5" y="129.3">U24D</text>
<text x="79.6" y="135.4">100k 1%</text>
<text x="79.6" y="132.2">R17</text>
<text x="96.8" y="135.4">100k 1%</text>
<text x="96.8" y="132.2">R19</text>
<text x="118.4" y="132.7">TL074D</text>
<text x="127.9" y="137.2">1k</text>
<text x="127.9" y="133.9">R26</text>
<text x="137.4" y="134.9">ADC1</text>
<text x="194.4" y="134.5">IC1A</text>
<text x="204.8" y="134.9">DAC</text>
<text x="239.3" y="134.5">IC1B</text>
<text x="253.1" y="134.9">DAC</text>
<text x="282.5" y="134.9">TS914</text>
<text x="21.7" y="140.1">AIN -10 ... 10V</text>
<text x="78.3" y="141.6">D3</text>
<text x="92.3" y="140.5" transform="rotate(-90 92.3 140.5)">D4</text>
<text x="118.4" y="138.3">U22C</text>
<text x="136.7" y="141.6">100n</text>
<text x="136.7" y="138.1">C95</text>
<text x="165" y="140.1" transform="rotate(-90 165 140.1)">AGND</text>
<text x="190.1" y="142.5">R32</text>
<text x="194.4" y="140.1">TS912</text>
<text x="235" y="142.5">R35</text>
<text x="239.3" y="140.1">TS912</text>
<text x="15.7" y="147.5">4k7</text>
<text x="15.7" y="144.3">R30</text>
<text x="47.6" y="144.9">U22A</text>
<text x="62.3" y="149.3">100k 1%</text>
<text x="62.3" y="146">R15</text>
<text x="83.9" y="146.5">TL074D</text>
<text x="106.3" y="145.3" transform="rotate(-90 106.3 145.3)">AGND</text>
<text x="134" y="148.7" transform="rotate(-90 134 148.7)">AGND</text>
<text x="190.1" y="145.8">330k 1%</text>
<text x="235" y="145.8">330k 1%</text>
<text x="10.5" y="152.2" transform="rotate(-90 10.5 152.2)">R216</text>
<text x="17.4" y="152.2" transform="rotate(-90 17.4 152.2)">VARISTORCN1206</text>
<text x="26.2" y="155.4">C96</text>
<text x="47.6" y="150.5">TL074D</text>
<text x="83.9" y="152.1">U22B</text>
<text x="184.7" y="153.1" transform="rotate(-90 184.7 153.1)">R33</text>
<text x="188" y="153.1" transform="rotate(-90 188 153.1)">82k 1%</text>
<text x="203.9" y="150.5" transform="rotate(-90 203.9 150.5)">R220</text>
<text x="210.8" y="150.5" transform="rotate(-90 210.8 150.5)">VARISTORCN1206</text>
<text x="229.6" y="153.1" transform="rotate(-90 229.6 153.1)">R36</text>
<text x="232.9" y="153.1" transform="rotate(-90 232.9 153.1)">82k 1%</text>
<text x="250.5" y="150.5" transform="rotate(-90 250.5 150.5)">R221</text>
<text x="257.4" y="150.5" transform="rotate(-90 257.4 150.5)">VARISTORCN1206</text>
<text x="26.2" y="158.8">100n</text>
<text x="31" y="158.2" transform="rotate(-90 31 158.2)">R27</text>
<text x="34.3" y="158.2" transform="rotate(-90 34.3 158.2)">4k7</text>
<text x="71.8" y="159.1" transform="rotate(-90 71.8 159.1)">AGND</text>
<text x="151.2" y="160.5">U5</text>
<text x="11.3" y="167.7" transform="rotate(-90 11.3 167.7)">AGND</text>
<text x="26.9" y="167.7" transform="rotate(-90 26.9 167.7)">AGND</text>
<text x="114.3" y="167.5">C37</text>
<text x="121.2" y="167.5">C18</text>
<text x="127" y="162.6">N$179</text>
<text x="127.8" y="167.4">C17</text>
<text x="134" y="167.7">SPI_CS_DAC</text>
<text x="184" y="162.6" transform="rotate(-90 184 162.6)">AGND</text>
<text x="204.8" y="162.6" transform="rotate(-90 204.8 162.6)">AGND</text>
<text x="228.9" y="162.6" transform="rotate(-90 228.9 162.6)">AGND</text>
<text x="251.4" y="162.6" transform="rotate(-90 251.4 162.6)">AGND</text>
<text x="39" y="171.2" transform="rotate(-90 39 171.2)">+15V</text>
<text x="49.3" y="172.5">U22D</text>
<text x="114.3" y="170.9">100p</text>
<text x="121.2" y="170.9">100n</text>
<text x="127.8" y="170.9">10u</text>
<text x="134" y="171.2">SPI_CLK</text>
<text x="49.3" y="178.1">TL074D</text>
<text x="134" y="174.6">SPI_TX</text>
<text x="151.2" y="179.8">MCP4822-E/SN</text>
<text x="118.4" y="181.5" transform="rotate(-90 118.4 181.5)">AGND</text>
<text x="170.2" y="181.5" transform="rotate(-90 170.2 181.5)">AGND</text>
</g>
<g font-size="1.6">
<text x="206.5" y="30">X12.5</text>
<text x="240" y="34.5">6</text>
<text x="240" y="31.1">5</text>
<text x="248.2" y="32.8">7</text>
<text x="69.8" y="59.1" transform="rotate(-90 69.8 59.1)">4</text>
<text x="109.5" y="59.1" transform="rotate(-90 109.5 59.1)">4</text>
<text x="152.7" y="57.4" transform="rotate(-90 152.7 57.4)">8</text>
<text x="176.9" y="57.4" transform="rotate(-90 176.9 57.4)">4</text>
<text x="152.7" y="64.8" transform="rotate(-90 152.7 64.8)">4</text>
<text x="176.9" y="65.5" transform="rotate(-90 176.9 65.5)">11</text>
<text x="203" y="64.6">X12.7</text>
<text x="240" y="65.6">3</text>
<text x="69.8" y="67.2" transform="rotate(-90 69.8 67.2)">11</text>
<text x="109.5" y="67.2" transform="rotate(-90 109.5 67.2)">11</text>
<text x="240" y="69.1">2</text>
<text x="248.2" y="67.3">1</text>
<text x="18.1" y="76">13</text>
<text x="18.1" y="72.5">12</text>
<text x="27.1" y="74.3">14</text>
<text x="158.1" y="87">X12.2</text>
<text x="112.2" y="93.2">9</text>
<text x="120.4" y="95">8</text>
<text x="158.1" y="93.9">X12.4</text>
<text x="111.4" y="96.7">10</text>
<text x="158.1" y="100.8">X12.6</text>
<text x="208.2" y="99.1">X12.9</text>
<text x="242.6" y="100.2">10</text>
<text x="251.6" y="101.9">8</text>
<text x="6.2" y="104.3">X12.11</text>
<text x="41.4" y="105.3">3</text>
<text x="49.6" y="107.1">1</text>
<text x="77.6" y="107.1">6</text>
<text x="158.1" y="107.7">X12.8</text>
<text x="243.4" y="103.6">9</text>
<text x="41.4" y="108.8">2</text>
<text x="77.6" y="110.5">5</text>
<text x="85.8" y="108.8">7</text>
<text x="158.1" y="114.6">X12.10</text>
<text x="158.1" y="121.5">X12.12</text>
<text x="158.1" y="128.5">X12.14</text>
<text x="275.4" y="129.5">12</text>
<text x="284.4" y="131.2">14</text>
<text x="111.4" y="136.4">10</text>
<text x="112.2" y="133">9</text>
<text x="120.4" y="134.7">8</text>
<text x="188.2" y="134.7">3</text>
<text x="196.4" y="136.4">1</text>
<text x="233.1" y="134.7">5</text>
<text x="241.3" y="136.4">7</text>
<text x="275.4" y="133">13</text>
<text x="6.2" y="144">X12.13</text>
<text x="188.2" y="138.1">2</text>
<text x="211.4" y="139">X12.3</text>
<text x="233.1" y="138.1">6</text>
<text x="258" y="139">X12.1</text>
<text x="41.4" y="148.5">2</text>
<text x="41.4" y="145">3</text>
<text x="49.6" y="146.8">1</text>
<text x="77.6" y="146.8">6</text>
<text x="85.8" y="148.5">7</text>
<text x="77.6" y="150.2">5</text>
<text x="148.8" y="167.5">2</text>
<text x="148.8" y="164">1</text>
<text x="152.8" y="164.8">VDD</text>
<text x="158.5" y="164.8">VOUTA</text>
<text x="166.6" y="164">8</text>
<text x="166.6" y="167.5">7</text>
<text x="42.3" y="172.7">12</text>
<text x="148.8" y="170.9">3</text>
<text x="152.8" y="168.3">/CS</text>
<text x="152.8" y="171.7">SCK</text>
<text x="158.4" y="171.7">VOUTB</text>
<text x="159.7" y="168.3">AVSS</text>
<text x="166.6" y="170.9">6</text>
<text x="42.3" y="176.1">13</text>
<text x="51.3" y="174.4">14</text>
<text x="148.8" y="174.4">4</text>
<text x="152.8" y="175.2">SDI</text>
<text x="159.2" y="175.2">/LDAC</text>
<text x="166.6" y="174.4">5</text>
</g>
<g font-size="1.4">
<text x="147.4" y="58.7" transform="rotate(-90 147.4 58.7)">+</text>
<text x="171.5" y="58.7" transform="rotate(-90 171.5 58.7)">+</text>
<text x="64.5" y="60.4" transform="rotate(-90 64.5 60.4)">+</text>
<text x="74.8" y="62.1" transform="rotate(-90 74.8 62.1)">+</text>
<text x="104.2" y="60.4" transform="rotate(-90 104.2 60.4)">+</text>
<text x="114.6" y="62.1" transform="rotate(-90 114.6 62.1)">+</text>
<text x="126.6" y="167.5" transform="rotate(-90 126.6 167.5)">+</text>
</g>
</svg>
